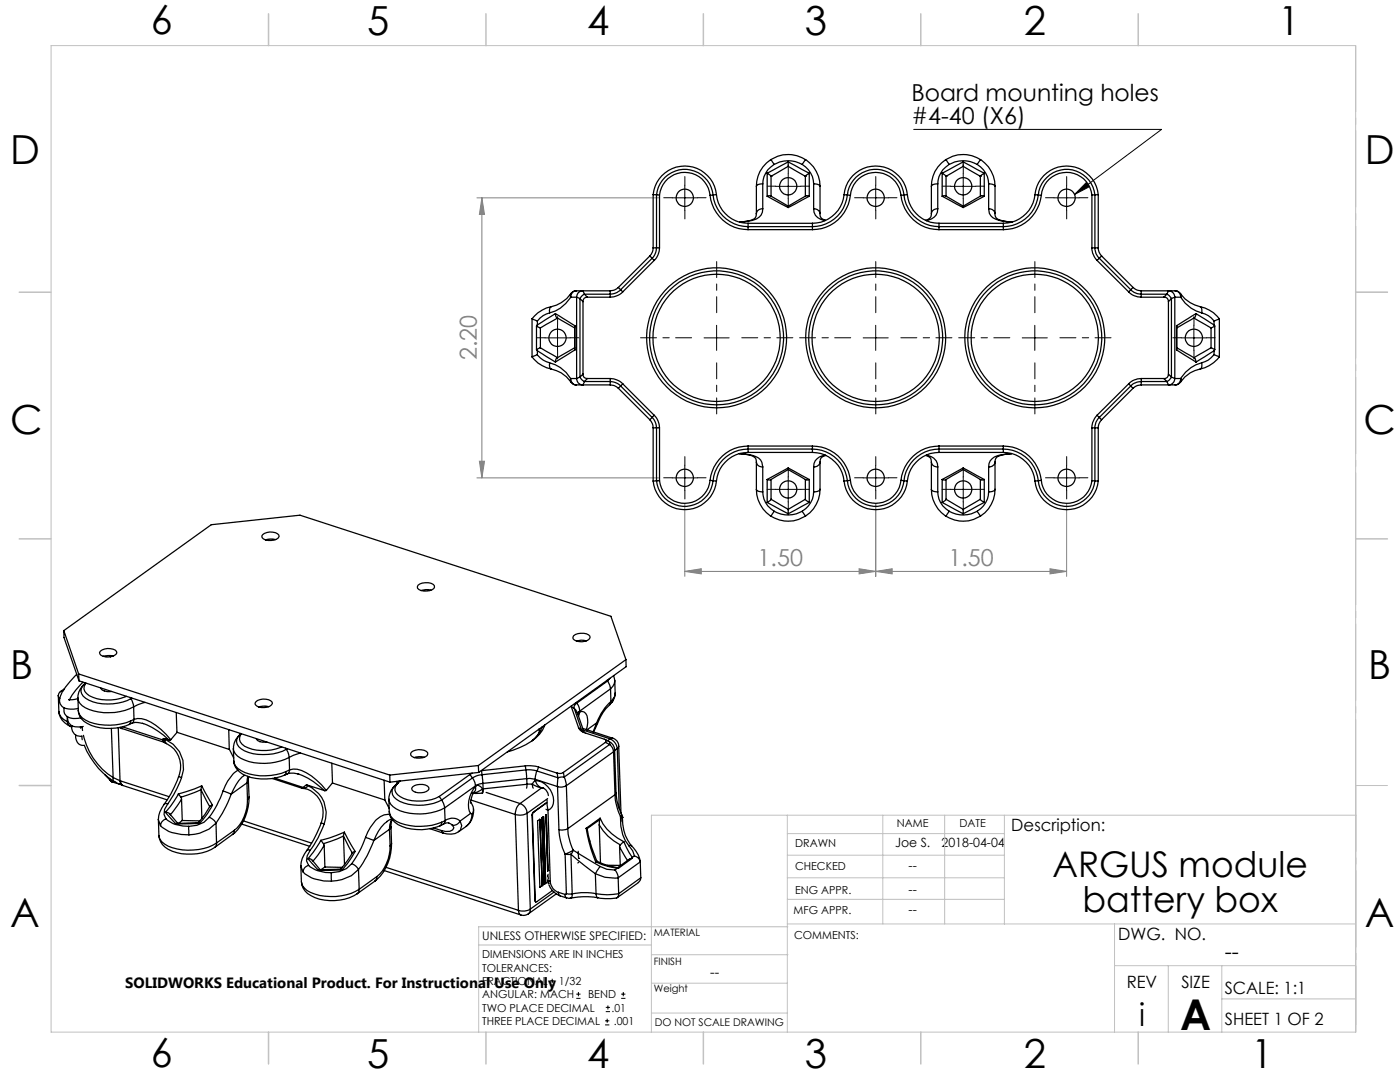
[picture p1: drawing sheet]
<svg xmlns="http://www.w3.org/2000/svg" width="279mm" height="216mm" viewBox="0 0 279 216" stroke-linecap="round" stroke-linejoin="round" font-family="sans-serif">
<g fill="none" stroke="#000" stroke-width=".2">
<path d="M134.2 39.5h5M136.7 37v5M154.8 37.2h5M157.3 34.7v5M172.3 39.5h5M174.8 37v5M182.4 25.8h49.4l-17.3 13M189.7 37.2h5M192.2 34.7v5M210.4 39.5h5M212.9 37v5M216.8 36.4l.6 .9-2.9 1.5z"/>
<path d="M108.8 67.4h5M111.3 64.9v5M140.5 67.4h5M143 64.9v5M172.3 67.4h5M174.8 64.9v5M204 67.4h5M206.5 64.9v5M235.8 67.4h5M238.3 64.9v5M134.2 95.4h5M136.7 92.9v5"/>
<path d="M154.8 97.6h5M157.3 95.1v5.1M172.3 95.4h5M174.8 92.9v5M189.7 97.6h5M192.2 95.1v5.1M210.4 95.4h5M212.9 92.9v5M109.8 196.6h.8M109.8 195.7h.8M110.2 195.3v.8M115 199.2h.9"/>
<path d="M115 198.4h.9M115.4 197.9v.9M124 199.2h.8M124 198.4h.8M124.4 197.9v.9M120.8 204.5h.8M120.8 203.7h.8M120.9 201.9h.8M120.9 201h.8M121.2 203.3v.8M121.3 200.6v.8"/>
</g>
<g fill="none" stroke="#808080" stroke-width=".2">
<path d="M95.2 39.5h36.2M96.2 39.5l.5 3.3h-1zM96.2 39.5v55.9M95.2 95.4h36.2M95.7 92h1l-.5 3.4zM136.7 114l3.2-.5v1zM136.7 100.6v14.4M136.7 114h76.2M171.4 113.5l3.4 .5-3.4 .5zM174.8 114l3.2-.5v1zM174.8 100.6v14.4M209.5 113.5l3.4 .5-3.4 .5z"/>
<path d="M212.9 100.6v14.4"/>
</g>
<g fill="none" stroke="#000" stroke-width=".2" stroke-dasharray="15.2 1.3 1.3 1.3">
<path d="M134.2 39.5h-1.7M136.7 37v-1.8M139.2 39.5h1.7M154.8 37.2h-1.7M157.3 34.7v-1.8M157.3 39.7v1.7M159.8 37.2h1.7M172.3 39.5h-1.7M174.8 37v-1.8M177.3 39.5h1.7M189.7 37.2h-1.7M192.2 34.7v-1.8"/>
<path d="M192.2 39.7v1.7M194.7 37.2h1.8M210.4 39.5h-1.7M212.9 37v-1.8M215.4 39.5h1.7M136.7 42v1.7M174.8 42v1.7M212.9 42v1.7M108.8 67.4h-1.7M111.3 64.9v-1.7M111.3 69.9v1.7M113.8 67.4h1.7"/>
<path d="M235.8 67.4h-1.7M238.3 64.9v-1.7M238.3 69.9v1.7M240.8 67.4h1.7M134.2 95.3h-1.7M136.7 92.8v-1.7M136.7 97.8v1.8M139.2 95.3h1.7M154.8 97.6h-1.7M157.3 95.1v-1.7M159.8 97.6h1.7M172.3 95.3h-1.7"/>
<path d="M174.8 92.8v-1.7M174.8 97.8v1.8M177.3 95.3h1.7M189.7 97.6h-1.7M192.2 95.1v-1.7M194.7 97.6h1.8M210.4 95.3h-1.7M212.9 92.8v-1.7M212.9 97.8v1.8M215.4 95.3h1.7M157.3 100.1v1.8M192.2 100.1v1.8"/>
</g>
<path d="M138 67.4h-10.2M143 62.4v-10.2M143 72.4v10.2M148 67.4h10.2M169.8 67.4h-10.2M174.8 62.4v-10.2M174.8 72.4v10.2M179.8 67.4h10.2M201.5 67.4h-10.2M206.5 62.4v-10.2M206.5 72.4v10.2M211.5 67.4h10.2" fill="none" stroke="#000" stroke-width=".2" stroke-dasharray="15.2 1.3 1.3 1.3" stroke-dashoffset="12"/>
<path d="M270.6 9.1v49.2M270.6 58.3v49.2M270.6 107.5v49.2M270.6 156.7v49.2" fill="none" stroke="#c0c0c0" stroke-width=".2" stroke-dasharray="15.2 1.3 1.3 1.3" stroke-dashoffset="2.1"/>
<g fill="none" stroke="#c0c0c0" stroke-width=".2">
<path d="M10.2 9.1h260.3v196.9h-260.3zM270.5 58.3h6.4M270.5 156.7h6.4M157.1 162.7v43.3M157.1 175.2h43.3M157.1 170.6h43.3M157.1 166.3h43.3M157.1 179.5h43.3M176.2 162.7v21.7M188.5 162.7v21.7M200.4 162.7v21.7M270.6 162.7h-140.6v43.3"/>
<path d="M95.5 188.6h34.5M130 196.2h27.1M130 190.5h27.3M157.1 184.4h113.4M157.2 184.9h-61.7v21.1M222.4 184.4v21.6M222.4 192.7h48.1M233.2 192.7v13.3M243.8 199.3h26.7M243.8 192.7v13.3M130 202.1h27.1"/>
</g>
<g fill="none" stroke="#c0c0c0" stroke-width=".3">
<path d="M53.6 2.8v6.3M97 2.8v6.3M140.4 2.8v6.3M183.8 2.8v6.3M227.2 2.8v6.3M3.8 58.3h6.4M270.5 58.3h6.4M3.8 107.5h6.4M270.5 107.5h6.4M3.8 156.7h6.4M53.6 206v6.3M97 206v6.3"/>
<path d="M140.4 206v6.3M183.8 206v6.3M227.2 206v6.3"/>
</g>
<path d="M216.8 36.4l.6 .9-2.9 1.5z" fill="#000"/>
<g fill="#808080">
<path d="M136.7 114l3.2-.5v1zM171.4 113.5l3.4 .5-3.4 .5zM174.8 114l3.2-.5v1zM209.5 113.5l3.4 .5-3.4 .5z"/>
<path d="M96.2 39.5l.5 3.3h-1zM95.7 92h1l-.5 3.4z"/>
</g>
<g fill="none" stroke="#000" stroke-width=".25">
<path d="M130.4 38.8l.6 .1M130.4 38.8a6.3 6.3 0 0 1 6.3-5.7 6.3 6.3 0 0 1 6.3 5.7M130.4 38.8v10.7M131 38.9a5.7 5.7 0 0 1 5.7-5.1 5.7 5.7 0 0 1 5.6 5.1M131 38.9h.6M131 38.9v10.6M131.6 38.9a5.1 5.1 0 0 1 5.1-4.5 5.1 5.1 0 0 1 5 4.6M131.6 38.9v10.6M141.7 39a7.6 7.6 0 0 0 7.6 6.8M142.3 38.9a7 7 0 0 0 7 6.3M142.3 38.9l-.6 .1M143 38.8a6.4 6.4 0 0 0 6.3 5.8"/>
<path d="M143 38.8l-.7 .1M151 37.2v5.4a1.12 1.12 0 0 1 1.2-.9M152.2 36.7v5M152.2 36.7a1.15 1.15 0 0 0-1.2 .5M153.1 34.6v4.6M153.1 39.2l4.2 2.2M153.1 39.2l.7-.1 3.5 2M153.1 34.6l.8 .6M153.8 31.9a6.2 6.2 0 0 0-2.8 5.3M153.8 31.9l.7 .9M153.8 31.9a6.4 6.4 0 0 1 7 0M153.9 35.2v4"/>
<path d="M153.9 35.2h.1M154.5 32.8h-.1a4.7 4.7 0 0 0-2.2 3.9M154.5 32.8a5.6 5.6 0 0 1 5.6 0M157.3 32.3l-4.2 2.3M157.3 32.3l4.2 2.3M157.3 32.3v.9M157.3 33.2l-3.4 2M157.3 33.2l3.4 2M160.1 32.8a4.7 4.7 0 0 1 2.3 3.9M160.7 35.2v4M160.7 35.2h.1M160.8 31.9l-.7 .9"/>
<path d="M160.8 31.9a6.2 6.2 0 0 1 2.9 5.3M161.5 39.2l-4.2 2.2M161.5 34.6v4.6M161.5 39.2l-.7-.1-3.5 2M161.5 34.6l-.8 .6M162.4 36.7v5M162.4 36.7a1.24 1.24 0 0 1 1.3 .5M163.7 37.2v5.4M168.5 38.8a6.3 6.3 0 0 1 6.3-5.7 6.3 6.3 0 0 1 6.3 5.7M168.5 38.8l.6 .1M168.5 38.8a6.4 6.4 0 0 1-6.4 5.8M169.1 38.9a5.7 5.7 0 0 1 5.7-5.1 5.7 5.7 0 0 1 5.6 5.1"/>
<path d="M169.1 38.9a7 7 0 0 1-7 6.3M169.1 38.9l.6 .1M169.7 39a7.6 7.6 0 0 1-7.6 6.8M169.7 39a5.1 5.1 0 0 1 5.1-4.6 5.1 5.1 0 0 1 5 4.6M179.8 39a7.6 7.6 0 0 0 7.6 6.8M180.4 38.9a7 7 0 0 0 7 6.3M180.4 38.9l-.6 .1M181.1 38.8l-.7 .1M181.1 38.8a6.4 6.4 0 0 0 6.3 5.8M185.9 37.2v5.4M187.1 36.7v5M187.1 36.7a1.15 1.15 0 0 0-1.2 .5"/>
<path d="M188 34.6v4.6M188 39.2l4.2 2.2M188 39.2l.7-.1 3.5 2M188 34.6l.8 .6M188.7 31.9a6.2 6.2 0 0 0-2.8 5.3M188.7 31.9l.7 .9M188.7 31.9a6.4 6.4 0 0 1 7 0M188.8 35.2v4M188.8 35.2h.1M189.4 32.8a4.7 4.7 0 0 0-2.3 3.9M189.4 32.8a5.6 5.6 0 0 1 5.6 0M192.2 32.3l4.2 2.3"/>
<path d="M192.2 32.3l-4.2 2.3M192.2 33.2l-3.4 2M192.2 32.3v.9M192.2 33.2l3.5 2M195 32.8a4.7 4.7 0 0 1 2.3 3.9M195.7 35.2v4M195.7 35.2h.1M195.7 31.9l-.7 .9M195.7 31.9a6.2 6.2 0 0 1 2.9 5.3M196.4 39.2l-4.2 2.2M196.4 34.6v4.6M196.4 39.2l-.6-.1-3.6 2"/>
<path d="M196.4 34.6l-.7 .6M197.3 36.7v5M197.3 36.7a1.24 1.24 0 0 1 1.3 .5M198.6 37.2v5.4M206.6 38.8a6.3 6.3 0 0 1 6.3-5.7 6.3 6.3 0 0 1 6.3 5.7M206.6 38.8l.6 .1M206.6 38.8a6.4 6.4 0 0 1-6.4 5.8M207.2 38.9a7 7 0 0 1-7 6.3M207.2 38.9l.6 .1M207.8 39a7.6 7.6 0 0 1-7.6 6.8M217.9 38.9a5.1 5.1 0 0 0-5.1-4.5 5.1 5.1 0 0 0-5 4.6M217.9 38.9v10.6"/>
<path d="M218.5 38.9a5.7 5.7 0 0 0-5.6-5.1 5.7 5.7 0 0 0-5.7 5.1M218.5 38.9h-.6M218.5 38.9v10.6M219.2 38.8l-.7 .1M219.2 38.8v10.7M113.9 59.3h1.2M113.9 59.3a7 7 0 0 1-4.2 3.1M113.9 58.6a6.5 6.5 0 0 1-3.9 2.6M113.9 58.6v.7M115 58a1.21 1.21 0 0 0-1.1 1.3M115 58h1.3M115 58l-.6 .2-.5 .4"/>
<path d="M115.1 59.3l.6 .3M115.1 59.3v16.2M115.7 59.6l.6 .6M115.7 59.6v15.6M116.3 58a1.21 1.21 0 0 0-1.2 1.3M116.3 58l.3 .7M116.3 58h5.5M116.6 58.7l-.9 .9M116.6 58.7l.6 .6M116.6 58.7h5.2M117.2 59.3l-.6 .2-.3 .7M117.2 59.3h4.6"/>
<path d="M121.8 58v.7M121.8 58.7v.6M123.4 57.4l.5 .4M123.4 57.4a2.31 2.31 0 0 1-1.6 .6M123.9 57.8a3.1 3.1 0 0 1-2.1 .9M123.9 57.8l.4 .4M124.3 58.2a3.7 3.7 0 0 1-2.5 1.1M129.7 51.1l.4 .4M129.7 51.1l-6.3 6.3M130.1 51.5l-6.2 6.3M130.1 51.5l.5 .5M130.4 49.5h.6"/>
<path d="M130.4 49.5a2.31 2.31 0 0 1-.7 1.6M130.6 52l-6.3 6.2M131 49.5a3.1 3.1 0 0 1-.9 2M131 49.5h.6M131.6 49.5a3.7 3.7 0 0 1-1 2.5M149.3 44.6v.6M149.3 45.8h12.8M149.3 45.2h12.8M149.3 45.2v.6M149.3 44.6h12.8M150.9 42.6a1.17 1.17 0 0 1-1 1.4l-2.2 .3M152.2 41.7a2.37 2.37 0 0 1-2.1 2.3l-2.4 .3"/>
<path d="M157.3 41.1v.3M162.1 44.6v.6M162.1 45.2v.6M162.4 41.7a1.18 1.18 0 0 1 1.3 .9M162.4 41.7a2.25 2.25 0 0 0 2.2 2.3M163.7 42.6a1.14 1.14 0 0 0 1 1.3M185.9 42.6a1.22 1.22 0 0 1-1.2 1.4M187.1 41.7a1.12 1.12 0 0 0-1.2 .9M187.1 41.7a2.41 2.41 0 0 1-2.2 2.3M187.4 44.6v.6M187.4 45.8h12.8M187.4 45.2v.6"/>
<path d="M187.4 45.2h12.8M187.4 44.6h12.8M192.2 41.1v.3M197.3 41.7a2.24 2.24 0 0 0 2 2.3l2.7 .3a4.9 4.9 0 0 1-3.2-.9l-.2-.8M197.3 41.7a1.18 1.18 0 0 1 1.3 .9M200.2 44.6v.6M200.2 45.2v.6M217.9 49.5a3.8 3.8 0 0 0 1 2.5M217.9 49.5h.6M218.5 49.5a2.72 2.72 0 0 0 .9 2M218.5 49.5h.7M218.9 52l6.3 6.2"/>
<path d="M219.2 49.5a2.31 2.31 0 0 0 .7 1.6M219.4 51.5l-.5 .5M219.4 51.5l6.3 6.3M219.9 51.1l-.5 .4M219.9 51.1l6.2 6.3M225.2 58.2a3.5 3.5 0 0 0 2.6 1.1M225.7 57.8a3.1 3.1 0 0 0 2.1 .9M225.7 57.8l-.5 .4M226.1 57.4a2.31 2.31 0 0 0 1.7 .6M226.1 57.4l-.4 .4M227.8 58v.7M227.8 59.3h4.5"/>
<path d="M227.8 58.7h5.1M227.8 58.7v.6M227.8 58h5.4M232.3 59.3l.6 .2 .3 .7M232.9 58.7l.4 .2 .5 .7M232.9 58.7l-.6 .6M233.2 58l-.3 .7M233.2 58a1.26 1.26 0 0 1 1.3 1.3M233.2 58h1.3M233.8 59.6l-.6 .6M233.8 59.6v15.6M234.5 59.3l-.7 .3"/>
<path d="M234.5 59.3h1.1M234.5 59.3v16.2M234.5 58a1.16 1.16 0 0 1 1.1 1.3M234.5 58l.6 .2 .5 .4M235.6 58.6v.7M235.6 58.6a6.1 6.1 0 0 0 3.9 2.6M235.6 59.3a6.9 6.9 0 0 0 4.2 3.1M106.2 63.6l1 .5M106.2 71.2a6.2 6.2 0 0 0 3.8 2.4M106.2 63.6v7.6M107.1 65.1l.7 .3M107.1 69.8l.1 .2"/>
<path d="M107.1 65.1v4.7M107.2 70.8a4.2 4.2 0 0 0 2.5 1.6M107.2 70l3.6 2.2M107.2 64.8l-.1 .3M107.2 70.8l-1 .4M107.2 64.1v.7M107.2 70v.8M107.8 69.4l3.5 2M107.8 69.4l-.7 .4M107.8 65.4v4M109.7 72.4a6.7 6.7 0 0 1 4.2 3.1M109.7 62.4a4.2 4.2 0 0 0-2.5 1.7"/>
<path d="M109.7 72.4a1.15 1.15 0 0 0 .3 1.2M110 61.2a1.15 1.15 0 0 0-.3 1.2M110 73.6a6.1 6.1 0 0 1 3.9 2.7M110 61.2a6.5 6.5 0 0 0-3.8 2.4M110.8 62.6l3.9 2.4M110.8 62.6l-3.6 2.2M110.8 62.6l.1 .5 .3 .3 3.5 2M111.3 63.5l-3.5 1.9M113.9 75.5h1.2M113.9 75.5a1.21 1.21 0 0 0 1.1 1.3M113.9 75.5v.8M113.9 76.3l.5 .4 .6 .1"/>
<path d="M114.7 69.6v.2M114.7 69.4l-3.5 2-.3 .4-.1 .4M114.7 69.8l-3.9 2.4M114.7 65v.2M114.7 65v4.8M115 76.8h1.3M115.1 75.5a1.21 1.21 0 0 0 1.2 1.3M115.7 75.2l.9 .9M115.7 75.2l-.6 .3M116.3 74.6a.78 .78 0 0 0 .9 .9M116.3 60.2v14.4M116.3 74.6l-.6 .6"/>
<path d="M116.3 76.8h5.5M116.6 76.1l-.3 .7M116.6 76.1h5.2M117.2 75.5l-.6 .6M117.2 75.5h4.6M121.8 75.5a3.7 3.7 0 0 1 2.5 1.1M121.8 76.1a3.1 3.1 0 0 1 2.1 .9M121.8 76.1v.7M121.8 76.8a2.31 2.31 0 0 1 1.6 .7M121.8 75.5v.6M123.4 77.5l6.3 6.2M123.9 77l-.5 .5"/>
<path d="M123.9 77l6.2 6.3M124.3 76.6l6.3 6.3M124.3 76.6l-.4 .4M225.2 76.6l-6.3 6.3M225.2 76.6l.5 .4M225.7 77l.4 .5M225.7 77l-6.3 6.3M226.1 77.5l-6.2 6.2M227.8 75.5a3.5 3.5 0 0 0-2.6 1.1M227.8 76.1a3.1 3.1 0 0 0-2.1 .9M227.8 76.1v.7M227.8 76.8a2.31 2.31 0 0 0-1.7 .7"/>
<path d="M227.8 76.1h5.1M227.8 75.5h4.5M227.8 75.5v.6M227.8 76.8h5.4M232.3 75.5l.6 .6M232.9 76.1l.3 .7M233.2 74.6l-.3 .7-.6 .2M233.2 76.8h1.3M233.2 74.6l.6 .6M233.2 60.2v14.4M233.8 75.2l-.5 .7-.4 .2M233.8 75.2l.7 .3"/>
<path d="M234.5 75.5a1.26 1.26 0 0 1-1.3 1.3M234.5 75.5h1.1M234.8 69.8l3.9 2.4M234.8 65v4.8M234.8 69.4l3.6 2 .3 .8M235.6 76.3l-.5 .4-.6 .1M235.6 75.5a1.16 1.16 0 0 1-1.1 1.3M235.6 75.5v.8M238.3 63.5l3.4 1.9M238.7 62.6l3.6 2.2M238.7 62.6l-3.9 2.4M238.7 62.6l-.3 .8-3.6 2"/>
<path d="M239.5 61.2a1.08 1.08 0 0 1 .3 1.2M239.5 73.6a6.1 6.1 0 0 0-3.9 2.7M239.5 61.2a6.5 6.5 0 0 1 3.8 2.4M239.8 62.4a4.1 4.1 0 0 1 2.5 1.7M239.8 72.4a6.9 6.9 0 0 0-4.2 3.1M239.8 72.4a1.08 1.08 0 0 1-.3 1.2M241.7 69.4l-3.4 2M241.7 69.4l.7 .4M241.7 65.4v4M242.3 70l-3.6 2.2M242.3 70.8a4.1 4.1 0 0 1-2.5 1.6M242.3 70.8l1 .4"/>
<path d="M242.3 64.1v.7M242.3 70v.8M242.3 64.8l.1 .3M242.4 65.1l-.7 .3M242.4 69.8l-.1 .2M242.4 65.1v4.7M243.3 71.2a6.6 6.6 0 0 1-3.8 2.4M243.3 63.6l-1 .5M243.3 63.6v7.6M129.7 83.7a2.31 2.31 0 0 1 .7 1.7M130.1 83.3a3.1 3.1 0 0 1 .9 2.1M130.1 83.3l-.4 .4"/>
<path d="M130.4 96a6.3 6.3 0 0 0 6.3 5.7 6.3 6.3 0 0 0 6.3-5.7M130.4 85.4h.6M130.4 85.4v10.6M130.6 82.9a3.7 3.7 0 0 1 1 2.5M130.6 82.9l-.5 .4M131 96h-.6M131 85.4h.6M131 85.4v10.6M131.6 85.4v10.5M131.6 95.9l-.6 .1M141.7 95.8a5.1 5.1 0 0 1-5 4.6 5.1 5.1 0 0 1-5.1-4.5M141.7 95.8l.6 .1"/>
<path d="M142.3 95.9a5.7 5.7 0 0 1-5.6 5.2 5.7 5.7 0 0 1-5.7-5.1M142.3 95.9l.7 .1M147.5 90.5a5.1 5.1 0 0 1 3.3 .9l.2 .8M147.6 90.5a5.8 5.8 0 0 1 4.2 1.3l.2 .5 .2 .9M149.3 89a7.6 7.6 0 0 0-7.6 6.8M149.3 89.6a7.1 7.1 0 0 0-7 6.3M149.3 89.6v.7M149.3 90.3a6.3 6.3 0 0 0-6.3 5.7M149.3 89h12.8M149.3 89.6h12.8M149.3 89v.6M149.3 90.3h12.8"/>
<path d="M151 92.2a1.12 1.12 0 0 0 1.2 1M151 97.6a1.15 1.15 0 0 0 1.2 .5M151 92.2v5.4M151 97.6a6.5 6.5 0 0 0 2.8 5.4M152.2 98.1a4.5 4.5 0 0 0 2.3 3.9M152.2 93.2v4.9M153.1 95.7v4.6M153.9 95.7v4M153.9 99.7l-.8 .6M153.9 99.6l3.4 2M153.9 99.6v.1M157.3 93.4l4.2 2.3"/>
<path d="M157.3 93.4l-4.2 2.3M157.3 93.7l-3.5 2h-.7M157.3 93.4v.3M157.3 93.7l3.5 2h.7M160.7 99.7l.8 .6M160.7 95.7v4M160.7 99.6l-3.4 2M160.7 99.6v.1M161.5 95.7v4.6M162.1 89a7.6 7.6 0 0 1 7.6 6.8M162.1 89.6a7.1 7.1 0 0 1 7 6.3M162.1 89.6v.7"/>
<path d="M162.1 90.3a6.4 6.4 0 0 1 6.4 5.7M162.1 89v.6M162.4 98.1a4.7 4.7 0 0 1-2.3 3.9M162.4 93.2v4.9M163.7 92.2a1.18 1.18 0 0 1-1.3 1M163.7 92.2v5.4M163.7 97.6a1.24 1.24 0 0 1-1.3 .5M163.7 97.6a6.4 6.4 0 0 1-2.9 5.4M164.7 90.8h-.2a2.38 2.38 0 0 0-2.1 2.4M164.8 90.9a1.2 1.2 0 0 0-1.1 1.3M168.5 96a6.3 6.3 0 0 0 6.3 5.7 6.3 6.3 0 0 0 6.3-5.7M169.1 95.9a5.7 5.7 0 0 0 5.7 5.1 5.7 5.7 0 0 0 5.6-5.1"/>
<path d="M169.1 95.9l-.6 .1M169.7 95.8a5.1 5.1 0 0 0 5.1 4.6 5.1 5.1 0 0 0 5-4.6M169.7 95.8l-.6 .1M179.8 95.8l.6 .1M180.4 95.9l.7 .1M184.8 90.9a1.19 1.19 0 0 1 1.1 1.3M184.9 90.8a2.34 2.34 0 0 1 2.2 2.4M185.9 92.2a1.12 1.12 0 0 0 1.2 1M185.9 97.6a1.15 1.15 0 0 0 1.2 .5M185.9 92.2v5.4M185.9 97.6a6.5 6.5 0 0 0 2.8 5.4M187.1 98.1a4.5 4.5 0 0 0 2.3 3.9"/>
<path d="M187.1 93.2v4.9M187.4 89a7.6 7.6 0 0 0-7.6 6.8M187.4 89.6a7.1 7.1 0 0 0-7 6.3M187.4 89.6v.7M187.4 90.3a6.3 6.3 0 0 0-6.3 5.7M187.4 89h12.8M187.4 89v.6M187.4 89.6h12.8M187.4 90.3h12.8M188 95.7v4.6M188.8 95.7v4M188.8 99.7l-.8 .6"/>
<path d="M188.8 99.6l3.4 2M188.8 99.6v.1M192.2 93.4l4.2 2.3M192.2 93.4l-4.2 2.3M192.2 93.4v.3M192.2 93.7l3.6 2h.6M192.2 93.7l-3.5 2h-.7M195.7 99.7l.7 .6M195.7 95.7v4M195.7 99.6l-3.5 2M195.7 99.6v.1M196.4 95.7v4.6"/>
<path d="M197.3 93.2v4.9M197.3 98.1a4.7 4.7 0 0 1-2.3 3.9M198.6 92.2a1.18 1.18 0 0 1-1.3 1M198.6 92.2v5.4M198.6 97.6a1.24 1.24 0 0 1-1.3 .5M198.6 97.6a6.4 6.4 0 0 1-2.9 5.4M200.2 89a7.6 7.6 0 0 1 7.6 6.8M200.2 89.6a7.1 7.1 0 0 1 7 6.3M200.2 89.6v.7M200.2 90.3a6.4 6.4 0 0 1 6.4 5.7M200.2 89v.6M201.9 90.6a3.6 3.6 0 0 0-3.2 1l-.1 .6"/>
<path d="M201.9 90.5l-1.7 .2a2.71 2.71 0 0 0-2.9 2.5M206.6 96a6.3 6.3 0 0 0 6.3 5.7 6.3 6.3 0 0 0 6.3-5.7M207.2 95.9a5.7 5.7 0 0 0 5.7 5.2 5.7 5.7 0 0 0 5.6-5.1M207.2 95.9l-.6 .1M207.8 95.8a5.1 5.1 0 0 0 5 4.6 5.1 5.1 0 0 0 5.1-4.5M207.8 95.8l-.6 .1M217.9 85.4h.6M217.9 85.4v10.5M217.9 95.9l.6 .1M218.5 96h.7M218.5 85.4h.7M218.5 85.4v10.6"/>
<path d="M218.9 82.9a3.8 3.8 0 0 0-1 2.5M218.9 82.9l.5 .4M219.2 85.4v10.6M219.4 83.3a2.72 2.72 0 0 0-.9 2.1M219.4 83.3l.5 .4M219.9 83.7a2.31 2.31 0 0 0-.7 1.7M52.4 106.7a2.55 2.55 0 0 1 3.2 .1l.1 .2a2.35 2.35 0 0 1-3.1 .5l-.4-.5zM55 107.7l-1.1-.1-.9 .1M83.4 116.8a2.74 2.74 0 0 1 3.3 0v.4a2.37 2.37 0 0 1-3.1 .4l-.3-.2zM86 117.8l-1.1-.1-.9 .1M153.1 100.3l4.2 2.2M153.8 103a6.4 6.4 0 0 0 7 0"/>
<path d="M154.5 102a5.6 5.6 0 0 0 5.6 0M154.5 102l-.7 1M157.3 101.6v.9M160.1 102l.7 1M161.5 100.3l-4.2 2.2M188 100.3l4.2 2.2M188.7 103a6.4 6.4 0 0 0 7 0M189.4 102a5.6 5.6 0 0 0 5.6 0M189.4 102l-.7 1M192.2 101.6v.9M195 102l.7 1M196.4 100.3l-4.2 2.2"/>
<path d="M11.6 138.8l.3 .6M11.6 138.8h.1M11.6 138.8l.1 3.2M12.7 137.8a1.12 1.12 0 0 0-1.1 1M12.7 125.8l3 8.7M12.7 125.8l29.5-21.1 17.7-1.9 62 20.2 3 8.6M12.7 125.8l.1 1.4 3 8.7M12.9 137.4l-.9 .6M15.3 134.5l-.3 .4a10.6 10.6 0 0 0-3.1 4.7 1.92 1.92 0 0 0 2.4 1.9l1.3-.1M15.6 139.4l-1.2 .2h-.7M15.6 139.3a2.68 2.68 0 0 0 2.2 2.3 11.7 11.7 0 0 0 8.9-.6M15.6 139.3v2.5"/>
<path d="M15.7 134.5l62.1 20.2M15.7 134.5l.1 1.4M15.8 135.9l62 20.2M16.5 136.1a12.8 12.8 0 0 0-2.6 3.6M16.9 136.4a3.8 3.8 0 0 0-1.3 2.9M17.1 136.3a1.72 1.72 0 0 0 0 3 9.8 9.8 0 0 0 9 .1M17.1 136.3a1.55 1.55 0 0 0 .7 2.5 9.1 9.1 0 0 0 7.4 .2M20 129.9a2.55 2.55 0 0 1 3.2 .1l.1 .3a2.38 2.38 0 0 1-3.4 .2v-.3zM20.1 137.3a1.92 1.92 0 0 0 2.2 .7M21.9 130.8l.1 .3M22 130.8l.1 .3M22.4 130.8v.2"/>
<path d="M22.6 130.9l-1.1-.1-.9 .2M26 139.2l.1 .2M26.1 139.4l.5 1.2 .1 .4M26.3 139.3l-.2 .1M114.5 126.9a2.74 2.74 0 0 1 3.2 0 .92 .92 0 0 1-.9 1.1 2.56 2.56 0 0 1-2.4-.5zM117.1 127.9a3.1 3.1 0 0 0-2 0M121.1 135.7l.1 .2M121.2 135.9l.5 .9 .1 .6M121.2 135.9l-6.1 4.4M121.7 135.4l-.5 .5M121.8 137.4a2.1 2.1 0 0 0 .9-1.6l.1 2.6-.5 1.1M121.8 137.4l-6.1 4.5"/>
<path d="M121.8 137.4l.1 2.6M121.9 140a11.5 11.5 0 0 0-2.8 4.3M121.9 140h.1M121.9 140l-.2 .6M122.3 139.5l-.1 .6M122.3 139.5l-.4 .5M122.5 134.8l.2 1M122.7 138.3a2.54 2.54 0 0 1-.5 1.8M124.9 131.6l-29.4 21.2M124.9 131.6l.1 1.4-29.5 21.1M11.7 142a3.4 3.4 0 0 0 2.2 2.9M11.7 142a2.58 2.58 0 0 0 1.7 2"/>
<path d="M12.8 141.2a1.84 1.84 0 0 0 2.2 2.2l1.1-.2M13.4 143v1M13.4 144l.3 .7 .2 .2M13.5 143.1a1.66 1.66 0 0 0 1.6 1.9h1.5M13.9 144.9l.4 .2M14.3 144.8a1.75 1.75 0 0 0 2 2.1l.1 .7M15.1 146.6a1.66 1.66 0 0 0 1.7 2.1 14.6 14.6 0 0 0 6 7.2M15.6 141.8a3.4 3.4 0 0 0 2.6 2.9 10.7 10.7 0 0 0 7.6-.1M15.6 141.8a3.4 3.4 0 0 0 3.2 2.6 11.9 11.9 0 0 0 7.3-.5M16.1 145v.3M16.4 145l.1 .8M16.7 146.7a13.4 13.4 0 0 0 5.9 8.5"/>
<path d="M21 154.6l.9 1M21.9 155.6l.3 .3M21.9 155.6l.3 .2M21.9 155.3v.3M22.2 155.8l.1 .2M22.2 155.8v.1M22.2 155.8l.8 .2M22.2 155.9l.1 .1M22.2 145.3l.4 9.9M22.3 156h.1M22.3 156l.5 .1M22.3 156l.9 .1"/>
<path d="M22.6 155.2l.1 .7M22.6 155.2l1.4 .6M22.8 156.1l1.1 .4M23.4 156.3l1 .4M23.6 145.2l.4 10.6M23.8 145.2l.6 .2M24 155.8h.1M24 155.8l.1 .7 .4 .2M24.1 155.8l.1 .6 .3 .3M24.1 155.8l9.6 3.2M24.1 145.1l.3 .3M24.4 145.4l8.4 2.7"/>
<path d="M24.4 145l8.1 2.6M24.5 156.7l8.8 2.9M26.1 143.9l-.2 .5-.1 .2M26.3 144.3a2.83 2.83 0 0 1 2.2 .1M26.3 144.3l-.5 .3M26.7 141v2.5M26.7 143.5a3.9 3.9 0 0 1 3.4 .6 14.1 14.1 0 0 1 4 3.5M26.7 143.5v.5l-.4 .3M26.7 143.5l-.6 .4M28.4 144.3l.2 .1a13.9 13.9 0 0 1 5.1 3.3M29 140.2l-2.3 .8M32.5 147.6l.3 .5"/>
<path d="M32.5 147.5v.1M32.5 147.5l.2 .1M32.6 147.4h.3M32.6 147.4l-.1 .1M32.6 147.4l.1 .2M32.7 147.6l.1 .4 .4 .3M32.8 148.1l.2 .2M32.9 147.4l.1 .1M32.9 147.4l.8 .3M33 147.5l.1 .8a5.1 5.1 0 0 1 2.5 6.7M33 147.5a5.9 5.9 0 0 1 3.2 7.7M33 147.5l-.3 .1"/>
<path d="M34.1 147.6l-.4 .1M35.2 142.2l.1 3.9M35.3 146.1l-1.2 1.5M35.3 146.1l10.5 3.4M35.6 158.4a16.7 16.7 0 0 1-2.6 3.7M35.6 158.4l.5 .7M35.6 155l-.2 .7a21.4 21.4 0 0 1-2.6 4.8M35.6 155l.6 .2M36.1 159.1l.1 .4M36.2 155.2a22.2 22.2 0 0 1-2.7 5.2M36.2 159.5l-2.2 3.1M36.2 159.5l.2 4.2"/>
<path d="M40.1 157.6l1.7 3.3 .6-.2M40.1 157.6l-4 1.5M40.1 157.6l.2 5.7M40.3 156.8l2.1 3.9M40.3 156.8l-1.5 .6-3.2 1M40.3 156.8l-.2 .8M44.5 157.8a19.2 19.2 0 0 1-2.8 5.3M44.5 157.8l1.6 .7M45.6 145.6l.2 3.9M45.8 149.5l.8 1.7M46.1 158.5a25.9 25.9 0 0 1-3 5.8M46.6 149.4a3.7 3.7 0 0 1 1.5-3 1.77 1.77 0 0 0 .1 3 9.8 9.8 0 0 0 8.9 .1"/>
<path d="M46.7 151.9a3.4 3.4 0 0 0 2.5 2.9 9.9 9.9 0 0 0 7.8-.3l.1-.5M47.5 153.7a6.5 6.5 0 0 0-3 4.1M48.2 146.4a1.56 1.56 0 0 0 .6 2.5 9.1 9.1 0 0 0 7.4 .1M48.7 154.8a7.4 7.4 0 0 0-2.6 3.7M49.3 156.2l-3.2 2.3M49.3 156.2l.1 3.3M49.4 159.5a7.9 7.9 0 0 1-2.6 6.2M49.5 154.9l-.2 1.3M49.6 155.8l-.3 .4M49.6 155.8l.1 3.3M49.6 155v.8M49.7 159.1a9.5 9.5 0 0 1-3.3 7.4"/>
<path d="M49.7 159.1l-.3 .4M51.1 140a2.55 2.55 0 0 1 3.2 .1l.1 .3a2.42 2.42 0 0 1-3.5 .2v-.3zM51.2 147.4a1.82 1.82 0 0 0 2.1 .7M53.7 141l-1.2-.1-.9 .2M54.3 155.3l5.9 2M54.8 155.3l5.7 1.8M57 149.3l.1 .2M57.1 149.5l.4 .6 .2 1M57.4 149.4l-.3 .1M57.7 151.1a10.7 10.7 0 0 1-10.3-.2l-.4-.5-.4-1 .1 2.5a3.5 3.5 0 0 0 3.1 2.5 11.9 11.9 0 0 0 7.3-.4M57.7 151.1l.1 2.5M57.8 153.6a3.8 3.8 0 0 1 3.3 .6 14.2 14.2 0 0 1 4 3.5"/>
<path d="M57.8 153.6l-.2 .6-.3 .2M57.8 153.6l-.7 .4M59.4 154.4a12.6 12.6 0 0 1 5.4 3.4M59.5 154.4h-.1a2.93 2.93 0 0 0-2.6 .3M60 150.2l-2.3 .9M60.4 157.2l-.2 .1h.3M60.5 157.3a4.9 4.9 0 0 1 3.6 7M60.5 157.1l-.1 .1M61.2 156.6l-.7 .5M61.2 156.6v.1M61.2 156.6l3.6 1.2M61.2 156.7a6 6 0 0 1 3.5 7.7"/>
<path d="M61.2 156.7v.4l-.8 .1M65.1 157.7l-.3 .1M66.2 152.3l.2 3.9M66.4 156.2l-1.3 1.5M66.4 156.2l10.4 3.4M76.7 155.7l.1 3.9M76.8 159.6l.9 1.7M77.6 159.5a3.6 3.6 0 0 0 3.2 2.6 11.4 11.4 0 0 0 7.9-.9M77.6 159.5l.1 2.5a3.5 3.5 0 0 0 3.1 2.5 12.2 12.2 0 0 0 7.3-.4M77.8 154.7v1.4M79 156.6a1.68 1.68 0 0 0 .2 2.9 9.6 9.6 0 0 0 9 .1M79.2 155.9l.1 .3"/>
<path d="M79.3 156.2a4.9 4.9 0 0 0-1.7 3.3M79.5 156.2a1.55 1.55 0 0 0-.7 1.5 1.55 1.55 0 0 0 1.1 1.3 8.7 8.7 0 0 0 7.8-.1M79.5 156.2l-.5 .4M79.6 155.9l-.6 .7M79.9 155.8l-.4 .4M82.1 150.1a2.61 2.61 0 0 1 3.2 .1l.1 .3a1.51 1.51 0 0 1-1.6 .8 1.94 1.94 0 0 1-1.8-.6zM82.3 157a2.69 2.69 0 0 1 3.2 .1l.1 .3a2.47 2.47 0 0 1-3.4 .2v-.3zM84.7 151.1l-1.1-.1-.9 .2M87.7 158.9l.5 .7M88.2 159.6l.3 .7 .2 .9M93.8 154.6l-6.1 4.3M93.8 154.6l.5 .6"/>
<path d="M94 159.6l8.8 2.9M94.2 154.3l-.4 .3M94.3 155.2l.4 .8 .2 .8M94.3 155.2l-6.1 4.4M94.5 158.3h.4M94.5 158.2h.3M94.6 158l-.4 .3M94.8 158.2l.2 .1h1.2M94.9 157v.7a3.6 3.6 0 0 0-.9 2.6M94.9 157a5 5 0 0 0-1 5.3M94.9 157l.3-.3a1.13 1.13 0 0 1 1.1 .7M94.9 156.8l-6.2 4.4"/>
<path d="M94.9 156.8v.2M95.5 152.8l-17.7 1.9M95.5 152.8v1.3M95.5 154.1l-17.7 2M96.2 154.6l.2 1.7M96.2 154.6l-1.1 .2-.8 .4M96.3 157.4l-1.5 .8M96.3 157.4l-.1 .8M96.4 156.3l-.7 .1-.8 .4M96.4 156.3v1.1M96.4 157.4h-.1M96.4 157.4l-.1 .8"/>
<path d="M97 158.1l6.8 2.2M104.8 152.8h1.1l1.6 .3M104.8 152.8l-8.7 1 .1 .8M104.8 152.8l.2 .8M105 153.6l.1 1.8M105 153.6h.8l1.4 .2M105 153.6l-8.8 1M105.1 155.4l1.7 .1M105.1 155.4l-8.7 .9M105.1 155.4l.1 1.1M105.2 156.5h1M105.2 156.5l-.1 .8"/>
<path d="M105.2 156.5l-8.8 .9M106.2 156.5l.7 .3a1.8 1.8 0 0 0 1.5 .4M106.2 156.5l.2 .8M106.8 155.8a3.9 3.9 0 0 1 3.4 5.2l-.8 .7M106.8 155.8l-.6 .7M106.8 155.8a1.9 1.9 0 0 0 1.5 1.4M106.8 155.5l4.5 1.5M106.8 155.5v.3M107.2 153.8l-.3 .9-.1 .8M107.2 153.8l4.1 1.4M107.5 153.1l3.7 1.2M107.5 153.1l-.3 .7"/>
<path d="M107.6 145.5l.1 .3M107.6 145.5l.1 .4M107.7 145.4v.2a3.3 3.3 0 0 1-1.5 2.2M108 157.3l-4.2 3M108.2 145.1a5.4 5.4 0 0 1-1.9 2.6M108.4 157.2a1.74 1.74 0 0 1 1 1.6M108.7 144.6a6.9 6.9 0 0 1-3.7 4l-3.8 1.4M109.2 159.6l.2 2.1M109.3 159.3l-4.1 3M111.2 154.3l.1 .9M111.3 157l.2 8.5M111.3 155.2v1.8"/>
<path d="M112.4 154.1l-.5 .2h-.7M112.4 154.1l.2 .9M112.6 155l.4 1.8M112.6 155l-1.3 .2M113 156.8a2.1 2.1 0 0 1-1.7 .2M113 156.8l.3 8.5M114.6 141.4l.6 .8M114.6 141.4l-.6-.5 1.5 4.3M114.6 141.4l1.5 4.3M115 140.2l.1 .1M115.1 140.3a.88 .88 0 0 0-.5 1.1M115.1 140.3l.4 .6 .2 1"/>
<path d="M115.2 142.2l1.4 4M115.2 142.2l.1 .1M115.5 145.2a2.04 2.04 0 0 0 1.4 1.1l3.9 1.3 .2 .2-.2 .3M115.5 145.2l.6 .5M115.7 141.9l-.4 .5M115.7 142l-.2 .2-.2 .4M115.7 142l-.3 .9M115.7 142a1.21 1.21 0 0 1 1.6 1.5v.7l-.3 1.4M115.7 141.9v.1M116.1 145.7l.2 .4M116.1 145.7l.4 .5M116.3 145.3l6 2"/>
<path d="M116.4 145.7l5.3 1.7M119.1 144.3l-.7 1.7M119.1 144.3l-1.9 1.3M119.2 144.4l-.8 1.7M120.8 147.6l.7 .4M120.8 148.1l-8.4 6M120.8 148.1l.9 .5M121.5 148a1.86 1.86 0 0 1 1.2 1.6M121.5 148l.2 .1v.5M121.7 148.6a1.95 1.95 0 0 1 .7 1.4M121.7 148.6l-9.1 6.4M121.7 140.6a8.8 8.8 0 0 0-2.5 3.8l-.1-.1"/>
<path d="M121.7 147.4a2.4 2.4 0 0 1 1.5 2M121.7 147.4l-.5 .4M122.2 140.1l-.5 .4M122.3 147.3a1.56 1.56 0 0 1 1.2 1.6M122.3 147.3l-.6 .1M122.4 150l-9.4 6.8M122.4 150l.3 8.6M122.7 149.6l-.3 .4M122.7 149.6l.2 8.6M122.7 158.6a11.2 11.2 0 0 0 1.1 4.3M122.7 158.6l-9.4 6.7M122.9 158.2a11 11 0 0 0 1.2 4.4"/>
<path d="M122.9 158.2l-.2 .4M123.2 149.4l-.5 .3M123.2 149.4l.4 11.9M123.5 148.9l-.3 .5M123.5 148.9l.4 13.3M31.7 166.8a3.7 3.7 0 0 0 2.7 3.1 10.2 10.2 0 0 0 8.5-.8M31.7 166.7a3.1 3.1 0 0 0 2.7 2.5 11.3 11.3 0 0 0 8.8-1M32 164.7a6.1 6.1 0 0 0 4.2 1.8l1.5 .1M32 164.7l-.4-1.2 .1 3.2M32.8 160.5a5 5 0 0 0-1.2 3M33 162.1l.9 .3 1.7 2M33 162.1l2.1 2.3"/>
<path d="M33.1 163.4a6 6 0 0 0 4.6 1.5M33.1 163.4a1.53 1.53 0 0 0-1.1 1.3M33.5 160.4l-.7 1.1-.1 1 .4 .9M33.5 160.4l-.6-.1-.1 .2M36.4 163.7l3.5 .1M36.4 163.7l-.8 .6M37.7 164.9v1.7M39.8 164.3l-.2-.2-4.5 .3M39.8 164.3l-4.7 .1M41.7 163.1a5.1 5.1 0 0 1-4 1.8M41.7 163.1a2.46 2.46 0 0 1 1.4 1.2M41.9 160.9l-.9 1.5-1.4 1.7"/>
<path d="M42.4 160.7a15.2 15.2 0 0 1-2.6 3.6M43.1 164.3a7.5 7.5 0 0 1-5.4 2.3M43.1 164.3l.1 3.9M43.2 168.2l-.1 .5-.2 .4M46.4 166.5l-3.5 2.6M46.8 165.7l-.1 .5-.3 .3M46.8 165.7l-3.6 2.5M48.2 164.4l13.6 4.5M48.6 163.8l13.6 4.4M60.1 172.8l.4 1.2M60.2 176a3.6 3.6 0 0 0 2.6 3.1 9.8 9.8 0 0 0 8.5-.8M60.5 174a6.9 6.9 0 0 0 5.6 1.8"/>
<path d="M61.2 169.7a5 5 0 0 0-1.2 3.1l.1 3.2a3.2 3.2 0 0 0 2.7 2.4 11 11 0 0 0 8.9-1M61.5 171.3l.5 .1 .3 .3 1.7 1.9M61.5 171.3l2 2.3M61.6 172.7a6 6 0 0 0 4.5 1.4M61.6 172.7a1.34 1.34 0 0 0-1.1 1.3M61.9 169.7l-.6 1-.1 1.1 .4 .9M61.9 169.7l-.3-.1-.4 .1M64 167.7l-1.5 2.4-1 1.2M64 167.7l.6 .6M64.6 168.3l.1 .4M64.7 164.4l-.6-.1-.3 .7a21.4 21.4 0 0 1-2.6 4.7M64.7 164.4a19.2 19.2 0 0 1-2.8 5.3"/>
<path d="M64.7 168.7l-1.1 1.7-1.2 1.4M64.7 168.7l.1 4.3M64.8 173l3.5 .1M64.8 173l-.7 .5M66.1 174.1v1.7M68.3 173.6l-.2-.2-4.6 .2M68.3 173.6h-4.8M68.5 166.8l1.8 3.4 .6-.3M68.5 166.8l-3.9 1.5M68.5 166.8l.3 5.7M68.7 166.1l2.2 3.8M68.7 166.1l-3 1.1-1.7 .5"/>
<path d="M68.7 166.1l-.2 .7M70.2 172.3a5.2 5.2 0 0 1-4.1 1.8M70.2 172.3a2.55 2.55 0 0 1 1.3 1.2M70.3 170.2l-.9 1.5-1.4 1.7M70.9 169.9l-1.6 2.4-1 1.3M71.5 173.5a7.5 7.5 0 0 1-5.4 2.3M71.5 173.5l.2 3.9M71.7 177.4l-.1 .5-.3 .4M73 167.1a20.5 20.5 0 0 1-2.8 5.2M73 167.1l1.6 .6M74.6 167.7a22.5 22.5 0 0 1-3.1 5.8M74.9 175.8l-3.6 2.5"/>
<path d="M75.2 174.9l-.1 .5-.2 .4M75.2 174.9l-3.5 2.5M76.7 173.7l27.2 8.9M77 173.1l26.5 8.5M77.2 163.9l1-.5-.4 1.2-.1 .9M77.2 164a7.4 7.4 0 0 0-2.6 3.7M77.7 162a3.4 3.4 0 0 0 2.6 2.9 10.4 10.4 0 0 0 7.5-.1M77.7 165.5l-3.1 2.2M77.7 165.5l.2 3.3M77.8 162.5a4.4 4.4 0 0 0-3.9 2.6l-.9 2M77.9 168.8a8.1 8.1 0 0 1-2.7 6.1M78 165l-.3 .5"/>
<path d="M78 165l.1 3.3M78.1 168.3a9.6 9.6 0 0 1-3.2 7.5M78.1 168.3l-.2 .5M78.3 163.5l-.3 1.5M85.8 165.3l2.6 .9M86.5 165.2l1.6 .5M88.1 164.1v.4l-.3 .3M88.1 165.7l.3 .5M88.4 164.5l-.6 .3M88.4 164.5l1-.3 .8 .4M88.7 161.2l.1 2.5M88.8 163.7a2.43 2.43 0 0 1 3 .1"/>
<path d="M88.8 163.8v.3l-.4 .4M88.8 163.7v.1M88.8 163.8l-.7 .3M90.2 164.6l.4 .5-.3 .5-.5 .3h-.9l-.8-.2M91.5 165.9a2.96 2.96 0 0 1-3.1 .3M91.8 163.8a1.36 1.36 0 0 1-1.6 .8M91.8 163.8l.3 .9-.2 1-.4 .2M93.9 160.1a1.63 1.63 0 0 1 .3 2.2M93.9 162.3h.3M93.9 162.3l-2.1 1.5M94.2 162.3a3.1 3.1 0 0 1-1.1 2.6l-1.6 1M94.5 161.4a3.7 3.7 0 0 1-1.5 3.5"/>
<path d="M102.8 162.5l.7 19.1M103.8 160.3a2.67 2.67 0 0 0-1 2.2M103.8 160.3a2.16 2.16 0 0 1 1.4 2M105.2 162.3a3.1 3.1 0 0 1-2.4 .2M105.2 162.3l.6 19.1M106.2 162.7h.1M106.2 162.7l.6 17M106.3 162.7l.5 17M106.5 162l-.3 .7M106.5 162h.1M106.5 162l-.2 .7M106.8 179.7l.2 .3"/>
<path d="M106.8 179.7h.1M107.3 163.8l.4-.3 .5 13.2-.5 .3zM108.1 163.2l.1-.1 .4 13.3-.1 .1zM108.2 176.7h.1M108.3 163l.2-.1 .4 13.3-.1 .1zM108.6 176.4h.1M108.9 176.2h.1M108.9 162.6h.1l.3 11.2zM109 161.5l.4 .2M109 160.2l-2.5 1.8M109.1 160.2l-2.6 1.8M109.4 173.7h.1"/>
<path d="M109.4 161.7l.4 14.2M109.4 174.4v.7M109.4 175.3l-.1 .6 .2 .3M109.4 175.7l.4 .2M109.5 175.8v.2M109.5 176.5a3.9 3.9 0 0 0 2.3 2.3M109.8 175.9a2.41 2.41 0 0 0 1.6 2.1M110.2 177.7l-3.1 2.2a.2 .2 0 0 1-.2 0 .2 .2 0 0 1-.1-.2M110.6 178l-4.8 3.4M111 178.4l-5.6 4M111.4 178l.2 .6 .2 .2M111.4 178l1.3 .5"/>
<path d="M111.5 165.5a12.8 12.8 0 0 0 1.3 4.9M112.7 178.5l.4 .7-1.3-.4M112.8 170.4l1.1 .1M112.8 170.4l.2 7.9M113 178.3v.1l-.3 .1M113 178.3l1.2 .1M113.1 179.1l.8 .1M113.3 165.3a2.51 2.51 0 0 1-1.8 .2M113.3 165.3a11.6 11.6 0 0 0 1.1 4.4M113.9 170.5l4.9 3.8M113.9 170.5l.3 7.9M114.2 178.4l-.1 .6-.2 .2"/>
<path d="M114.4 169.7l5.4 3.2M114.4 169.7l-.5 .8M114.4 169.7l-1.6 .7M115.4 169.9l.1 1.4M115.5 171.3h.1M115.5 172.1l-.2 .1M117 165.3l.9 4.1 1 2.6M117 165.3l.1 .1M117.1 165.4l.1 .2a30.7 30.7 0 0 0 1.9 6.3l-.2 .1M118.8 174.3l1.9 .7 2.7 .2M118.8 174.3l.2 4M118.9 172l1.3 .5 3 .7"/>
<path d="M119 178.3a12.5 12.5 0 0 0-4.8 .1M119 178.3a12.1 12.1 0 0 0 4.5 0M119 178.3l.1 .7 .2 .1M119.1 171.8a12.6 12.6 0 0 0 4.2 1.3l.1 .1M119.3 179.1l-3-.2-2.5 .3M119.6 164.6a10.1 10.1 0 0 0 4.2 4M119.6 164.6l.2 7.6M119.7 163.5l-.1 1.1M119.7 163.5l-2.6 1.9M119.8 163.3a9.2 9.2 0 0 0 4.7 4.7M119.8 172.9l1.3 .6 1.6 .1M119.8 172.9l-1 1.4"/>
<path d="M119.8 163.3l-2.8 2M119.8 163.3l-.1 .2M121.1 172.6l2.7 .1M122.7 173.6l.5 .7 .2 .9M123.2 173.2h.2M123.2 173.2l-.5 .4M123.4 175.2h.1M123.4 175.2l.1 3.1M123.5 178.3l-.2 .7-.4 .2a10.9 10.9 0 0 1-3.6-.1M123.6 169l1.6 2.7M123.6 169l.2 3.7M123.8 168.6l-.2 .4"/>
<path d="M123.8 172.7h.1M123.8 162.9a8 8 0 0 0 1.7 5.9M123.8 162.9l.4 .2M124.1 162.6l.1 .5M124.1 162.6l-.3 .3M124.2 163.4a7.8 7.8 0 0 0 1.8 5.3M124.2 163.1h.1M124.2 163.1v.8M124.5 168l1.7 3.1M124.5 168l-.7 .6M125.5 168.8l.3-.1a4.6 4.6 0 0 1 2 3.2M125.5 168.8l.8 1 .3 1"/>
<path d="M126.2 171.3l-.5 .1-2.5 1.8M126.2 171.3l-2.8 1.9M126.2 171.1v.2M126.6 170.8h.1a1.41 1.41 0 0 1 1.1 1.2M126.6 170.8l-.4 .3M127.4 176.1l-4.2 3M127.8 172l-4.4 3.2M127.8 172l.1 3.2M127.9 175.2l-.1 .4-.4 .5M127.9 175.2l-4.4 3.1M103.5 181.6l.1 .6 .3 .4M105.4 182.4a1.74 1.74 0 0 1-1.5 .2"/>
<path d="M105.8 181.4a2.72 2.72 0 0 1-2.3 .2M105.8 181.4v.5l-.4 .5"/>
<circle cx="136.7" cy="39.5" r="1.73"/>
<circle cx="157.3" cy="37.2" r="1.73"/>
<circle cx="174.8" cy="39.5" r="1.73"/>
<circle cx="192.2" cy="37.2" r="1.73"/>
<circle cx="212.9" cy="39.5" r="1.73"/>
<circle cx="111.3" cy="67.4" r="1.73"/>
<circle cx="143" cy="67.4" r="13.4"/>
<circle cx="143" cy="67.4" r="12.7"/>
<circle cx="143" cy="67.4" r="14"/>
<circle cx="174.8" cy="67.4" r="13.4"/>
<circle cx="174.8" cy="67.4" r="12.7"/>
<circle cx="174.8" cy="67.4" r="14"/>
<circle cx="206.5" cy="67.4" r="13.4"/>
<circle cx="206.5" cy="67.4" r="12.7"/>
<circle cx="206.5" cy="67.4" r="14"/>
<circle cx="238.3" cy="67.4" r="1.73"/>
<circle cx="136.7" cy="95.4" r="1.73"/>
<circle cx="157.3" cy="97.7" r="1.73"/>
<circle cx="174.8" cy="95.4" r="1.73"/>
<circle cx="192.2" cy="97.7" r="1.73"/>
<circle cx="212.9" cy="95.4" r="1.73"/>
</g>
<text font-size="8.5" x="235.5" y="205.4">A</text>
<g font-size="8">
<text x="30.1" y="6.8">6</text>
<text x="73.3" y="6.9">5</text>
<text x="117.2" y="6.9">4</text>
<text x="160.6" y="6.9">3</text>
<text x="204.3" y="6.9">2</text>
<text x="255.1" y="6.9">1</text>
<text x="2.1" y="32.8">D</text>
<text x="272.4" y="32.8">D</text>
<text x="2.1" y="86.5">C</text>
<text x="272.1" y="86.5">C</text>
<text x="2.1" y="135.6">B</text>
<text x="273.1" y="135.6">B</text>
<text x="2.1" y="185">A</text>
<text x="272.4" y="185">A</text>
<text x="30.1" y="213">6</text>
<text x="73.3" y="213.1">5</text>
<text x="117.2" y="213.1">4</text>
<text x="160.6" y="213.1">3</text>
<text x="204.3" y="213.1">2</text>
<text x="249.7" y="213.1">1</text>
</g>
<g font-size="7.1">
<text x="210" y="174.9">ARGUS module</text>
<text x="216" y="182">battery box</text>
</g>
<text font-size="6.3" x="227.3" y="204.6">i</text>
<g font-size="4.7">
<text x="181.9" y="20.2">Board mounting holes</text>
<text x="181.9" y="24.7">#4-40 (X6)</text>
</g>
<g font-size="4.7" fill="#808080">
<text x="95.2" y="71.9" transform="rotate(-90 95.2 71.9)">2.20</text>
<text x="151.2" y="113">1.50</text>
<text x="189.3" y="113">1.50</text>
</g>
<text font-size="4.2" x="244.4" y="191.4">--</text>
<g font-size="3.4">
<text x="201.8" y="165.9">Description:</text>
<text x="223.2" y="187.6">DWG. NO.</text>
<text x="224.9" y="197.2">REV</text>
<text x="235.8" y="197.2">SIZE</text>
<text x="244.4" y="198.4">SCALE: 1:1</text>
<text x="244.4" y="204.6">SHEET 1 OF 2</text>
</g>
<text font-size="3" x="25" y="197.2">SOLIDWORKS Educational Product. For Instructional Use Only</text>
<text font-size="2.8" x="141.7" y="194.9">--</text>
<g font-size="2.5">
<text x="178.7" y="169">Joe S.</text>
<text x="181.3" y="173.5">--</text>
<text x="187.9" y="169">2018-04-04</text>
<text x="181.3" y="178.3">--</text>
<text x="181.3" y="182.3">--</text>
</g>
<text font-size="2.4" x="96.2" y="187.5">UNLESS OTHERWISE SPECIFIED:</text>
<g font-size="2.2">
<text x="179" y="165.1">NAME</text>
<text x="191.5" y="165.1">DATE</text>
<text x="158.7" y="169">DRAWN</text>
<text x="158.7" y="173.5">CHECKED</text>
<text x="158.7" y="178.3">ENG APPR.</text>
<text x="158.4" y="182.4">MFG APPR.</text>
<text x="96.2" y="191.2">DIMENSIONS ARE IN INCHES</text>
<text x="158.5" y="187.4">COMMENTS:</text>
<text x="96.2" y="193.9">TOLERANCES:</text>
<text x="96.2" y="196.5">FRACTIONAL</text>
<text x="111.5" y="196.5">1/32</text>
<text x="96.2" y="201.8">TWO PLACE DECIMAL</text>
<text x="96.2" y="199.2">ANGULAR: MACH</text>
<text x="117.4" y="199.2">BEND</text>
<text x="122.1" y="201.8">.01</text>
<text x="96.2" y="204.5">THREE PLACE DECIMAL</text>
<text x="122.5" y="204.5">.001</text>
</g>
<text font-size="2.1" x="130.7" y="204.6">DO NOT SCALE DRAWING</text>
<g font-size="2">
<text x="130.5" y="186.8">MATERIAL</text>
<text x="130.5" y="192.5">FINISH</text>
<text x="130.5" y="198">Weight</text>
</g>
</svg>
